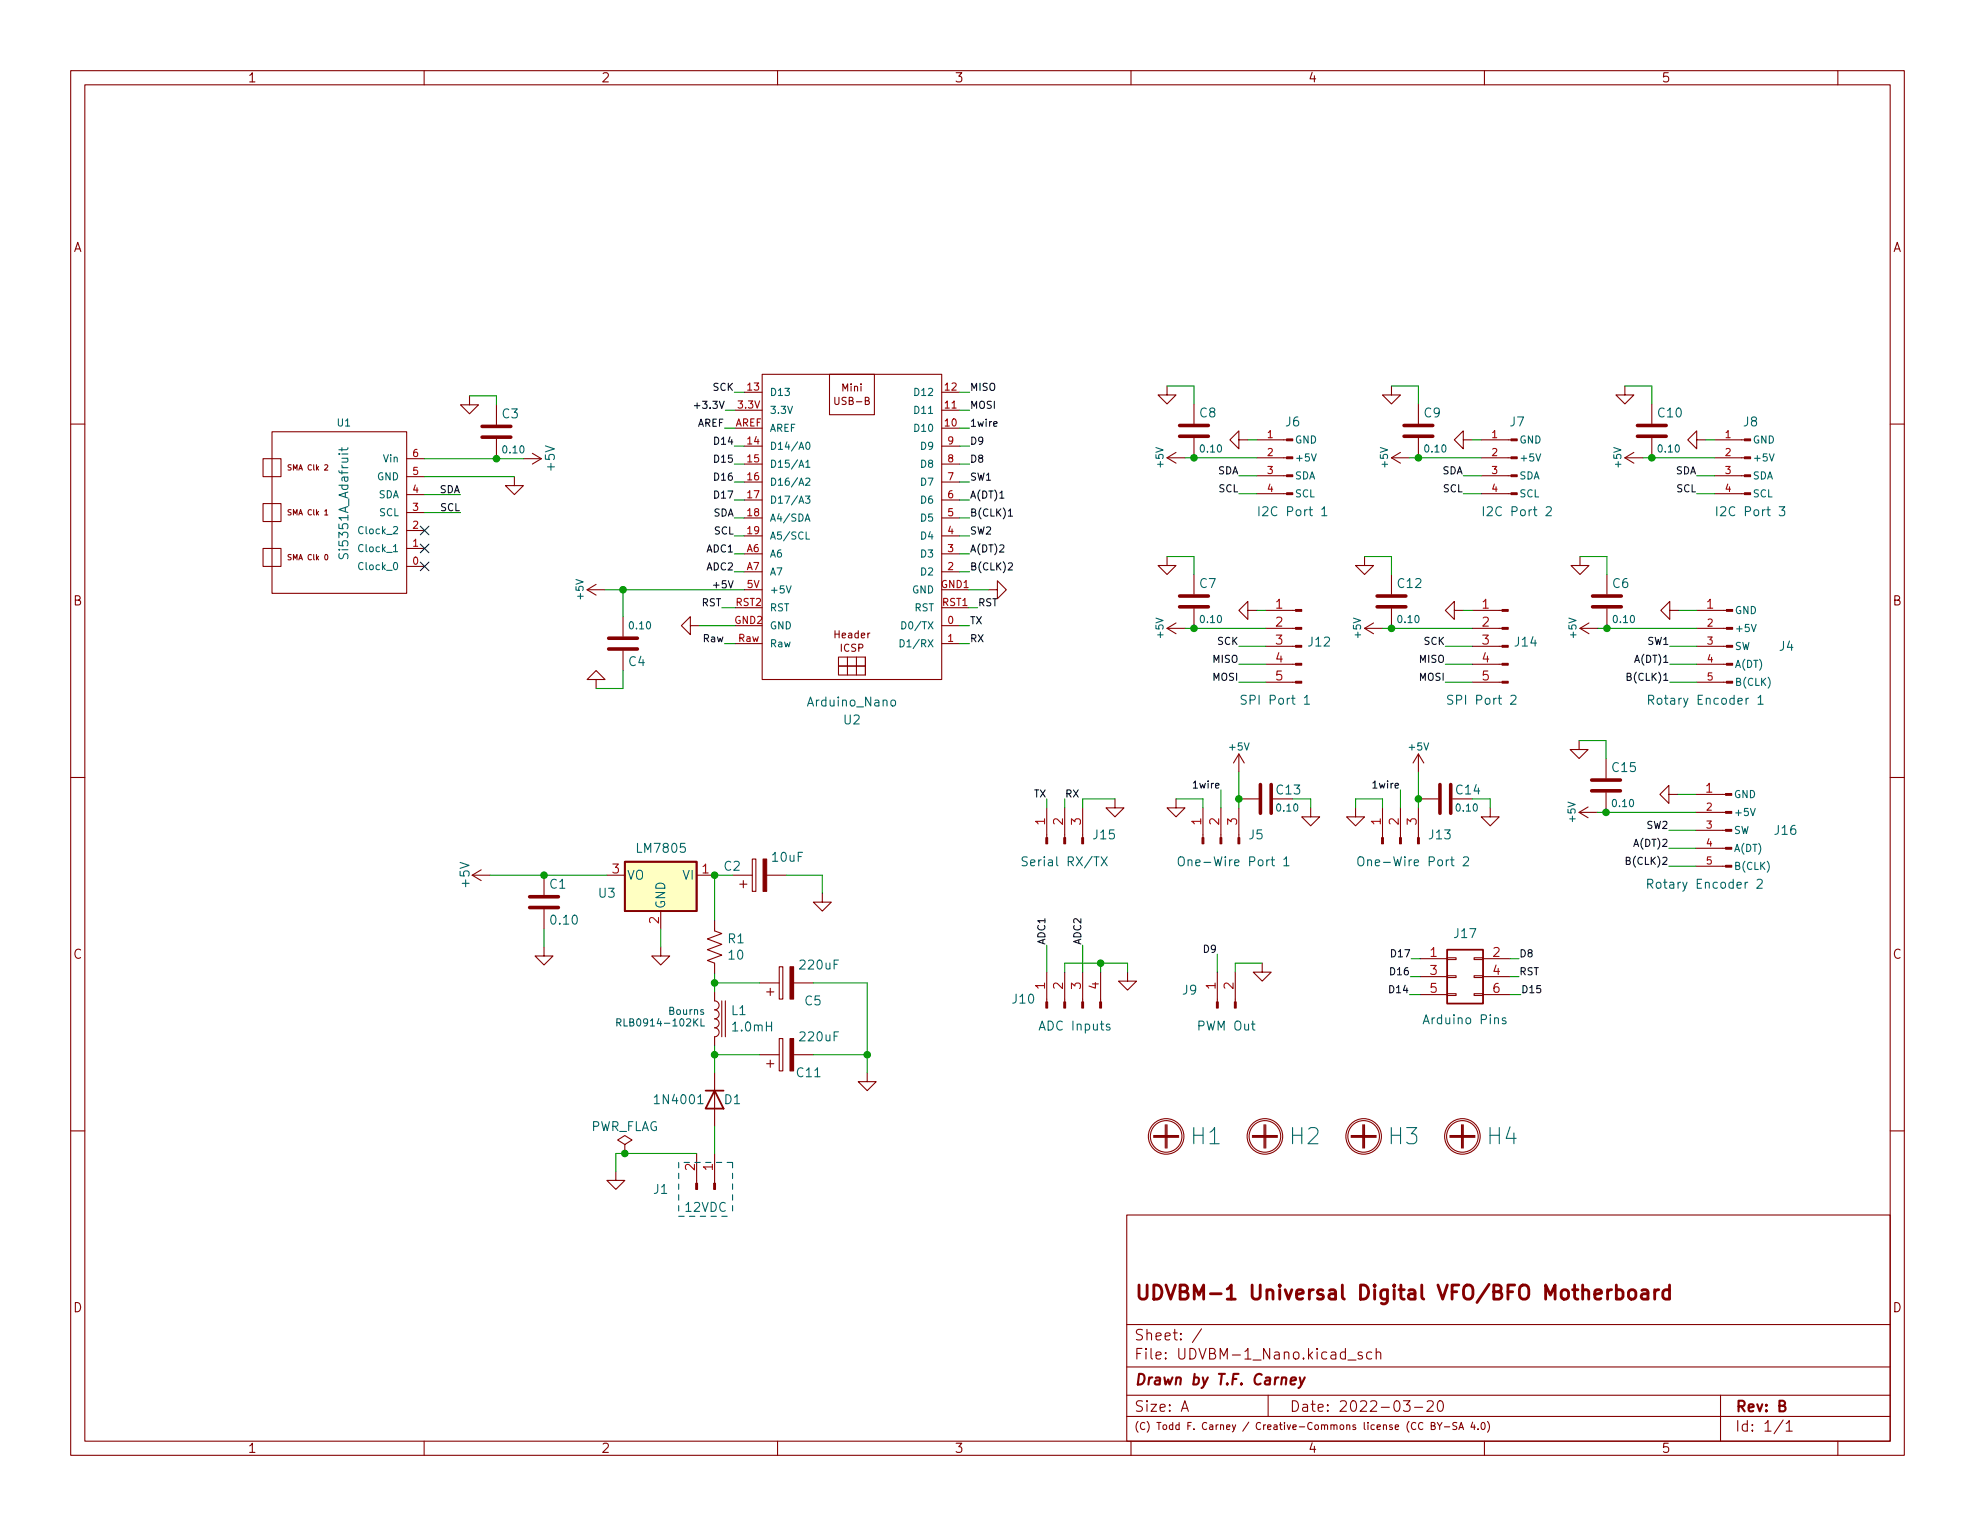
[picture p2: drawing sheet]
<svg xmlns="http://www.w3.org/2000/svg" width="279mm" height="216mm" viewBox="0 0 279 216" stroke-linecap="round" stroke-linejoin="round" font-family="sans-serif">
<g fill="none" stroke="#840000" stroke-width=".15">
<path d="M10 10h259.4v195.9h-259.4zM12 12h255.4v191.9h-255.4zM60 10v2M110 10v2M160 10v2M210 10v2M260 10v2M10 60h2M66.4 56v1.3h-1.2l1.2 1.2 1.3-1.2h-1.3M70.2 57.3v2.8M104 58h3.8M105.3 55.5h2.5"/>
<path d="M107.8 53h25.4v43.1h-25.4zM117.3 53h6.4v5.7h-6.4zM133.2 58h2.6M133.2 55.5h2.6M165.1 54.6v1.3h-1.3l1.3 1.3 1.3-1.3h-1.3M168.9 57.2v2.7M196.8 54.6v1.3h-1.2l1.2 1.3 1.3-1.3h-1.3M200.7 57.2v2.7M229.9 54.6v1.3h-1.3l1.3 1.3 1.2-1.3h-1.2M233.7 57.2v2.7M267.4 60h2M37.2 77.6h2.6v2.5h-2.6z"/>
<path d="M37.2 71.2h2.6v2.6h-2.6zM37.2 64.9h2.6v2.5h-2.6zM38.5 61.1h19v22.8h-19zM45.9 72.3l.3-.2v.8M45.9 65.8l.3-.1 .2 .3-.5 .5h.5M45.9 72.9h.5M46 78.5l.1-.1a.41 .41 0 0 1 .3 .4 .41 .41 0 0 1-.3 .4 .51 .51 0 0 1-.1-.7zM57.5 64.9h2.6M57.5 77.6h2.6M57.5 75.1h2.6M57.5 72.5h2.6M57.5 70h2.6"/>
<path d="M57.5 67.4h2.6M70.2 62.1v2.8M72.8 67.4v1.3h1.2l-1.2 1.3-1.3-1.3h1.3M74 64.9h2.6M75.3 64.1l1.3 .8M76.6 64.9l-1.3 .8M104 60.6h3.8M105.3 63.1h2.5M105.3 65.7h2.5M105.3 68.2h2.5M105.3 70.7h2.5M105.3 73.3h2.5"/>
<path d="M105.3 75.8h2.5M105.3 78.4h2.5M133.2 60.6h2.6M133.2 63.1h2.6M133.2 65.7h2.6M133.2 68.2h2.6M133.2 70.7h2.6M133.2 73.3h2.6M133.2 75.8h2.6M133.2 78.4h2.6M165.1 78.7v1.3h-1.3l1.3 1.3 1.3-1.3h-1.3M165.1 64.8h2.5"/>
<path d="M165.1 64.8l1.3 .7M166.4 64l-1.3 .8M168.9 62v2.8M175.3 62.2v1.3l-1.3-1.3 1.3-1.2v1.2h1.2M177.8 69.9h4.2M177.8 67.3h4.2M177.8 64.8h4.2M177.8 62.2h4.2M193 78.7v1.3h-1.2l1.2 1.3 1.3-1.3h-1.3M196.8 64.8h2.6M196.8 64.8l1.3 .7M198.1 64l-1.3 .8"/>
<path d="M200.7 62v2.8M207 62.2v1.3l-1.3-1.3 1.3-1.2v1.2h1.3M209.5 69.9h4.3M209.5 67.3h4.3M209.5 64.8h4.3M209.5 62.2h4.3M223.5 78.7v1.3h-1.3l1.3 1.3 1.3-1.3h-1.3M229.9 64.8h2.5M229.9 64.8l1.2 .7M231.1 64l-1.2 .8M233.7 62v2.8M240 62.2v1.3l-1.2-1.3 1.2-1.2v1.2h1.3"/>
<path d="M242.6 69.9h4.2M242.6 67.3h4.2M242.6 64.8h4.2M242.6 62.2h4.2M57.5 80.1h2.6M83.1 83.4h2.5M83.1 83.4l1.2 .8M84.3 96.1h1.3l-1.3-1.2-1.2 1.2h1.2v1.3M84.3 82.7l-1.2 .7M88.1 87.2v2.8M88.1 92.1v2.8M97.7 88.5v1.3l-1.3-1.3 1.3-1.3v1.3h1.2"/>
<path d="M104 88.5h3.8M104 91.1h3.8M104 86h3.8M105.3 83.4h2.5M105.3 80.9h2.5M118.6 93h3.8v1.2h-3.8zM118.6 94.2h3.8v1.3h-3.8zM119.9 93v1.2zM119.9 94.2v1.3zM121.2 93v1.2zM121.2 94.2v1.3zM122.4 93v1.2z"/>
<path d="M122.4 94.2v1.3zM133.2 83.4h3.8M133.2 88.5h2.6M133.2 91.1h2.6M133.2 80.9h2.6M133.2 86h3.8M139.8 83.4h1.3v-1.2l1.3 1.2-1.3 1.3v-1.3M165.1 88.9h2.5M165.1 88.9l1.3 .8M166.4 88.1l-1.3 .8M168.9 81.3v2.8M168.9 86.1v2.8"/>
<path d="M176.5 86.4v1.2l-1.2-1.2 1.2-1.3v1.3h1.3M179.1 96.5h4.2M179.1 94h4.2M179.1 91.4h4.2M179.1 88.9h4.2M179.1 86.4h4.2M193 88.9h2.6M193 88.9l1.3 .8M194.3 88.1l-1.3 .8M196.8 81.3v2.8M196.8 86.1v2.8M205.7 86.4v1.2l-1.2-1.2 1.2-1.3v1.3h1.3"/>
<path d="M208.3 96.5h4.2M208.3 94h4.2M208.3 91.4h4.2M208.3 88.9h4.2M208.3 86.4h4.2M223.5 88.9h2.6M223.5 88.9l1.3 .8M224.8 88.1l-1.3 .8M227.3 81.3v2.8M227.3 86.1v2.8M236.2 86.4v-1.3l-1.3 1.3 1.3 1.2v-1.2h1.3M240 96.5h4.2"/>
<path d="M240 94h4.2M240 91.4h4.2M240 88.9h4.2M240 86.4h4.2M10 110h2M148.1 114.3v4.2M150.6 114.3v4.2M153.2 114.3v4.2M157.7 113v1.3h1.3l-1.3 1.3-1.2-1.3h1.2M166.4 113v1.3h1.2l-1.2 1.3-1.3-1.3h1.3M170.2 114.3v4.2M172.7 114.3v4.2"/>
<path d="M175.3 113h2.8M175.3 106.7v2.5M175.3 114.3v4.2M175.3 106.7l-.8 1.3M175.3 106.7l.7 1.3M180.1 113h2.8M185.4 114.3v1.3h-1.3l1.3 1.2 1.3-1.2h-1.3M191.8 114.3v1.3h1.2l-1.2 1.2-1.3-1.2h1.3M195.6 114.3v4.2M198.1 114.3v4.2M200.7 113h2.8M200.7 106.7v2.5"/>
<path d="M200.7 114.3v4.2M200.7 106.7l-.8 1.3M200.7 106.7l.7 1.3M205.5 113h2.8M210.8 114.3v1.3h-1.3l1.3 1.2 1.3-1.2h-1.3M223.4 104.8v1.2h-1.3l1.3 1.3 1.3-1.3h-1.3M223.4 114.9l1.3 .8M223.4 114.9h2.5M224.7 114.2l-1.3 .7M227.2 107.3v2.8M227.2 112.1v2.8M236.1 112.4v-1.3l-1.3 1.3 1.3 1.3v-1.3h1.3"/>
<path d="M239.9 114.9h4.2M239.9 117.5h4.2M239.9 112.4h4.2M267.4 110h2M66.8 123.8h2.5M66.8 123.8l1.3 .8M68.1 123.1l-1.3 .7M77 134v1.3h1.2l-1.2 1.2-1.3-1.2h1.3M77 123.8v2.8M77 128.7v2.7M85.9 123.8h2.5M93.5 134v1.3h1.2l-1.2 1.2-1.3-1.2h1.3"/>
<path d="M93.5 128.9v2.5M98.6 123.8h2.5M101.1 130.2v1.5l1 .4-2 .7 2 .8-2 .8 2 .7-2 .8 1 .4v1.5M103.6 123.8h2.8M104.6 125.1h1.1M105.2 124.6v1M106.4 121.5h.5v4.6h-.5zM107.4 139.1h2.8M108.5 123.8h2.8M109 139.8v1M110.2 136.8h.5v4.6h-.5zM112.3 139.1h2.8"/>
<path d="M116.3 126.4v1.2h1.3l-1.3 1.3-1.2-1.3h1.2M148.1 137.5v4.3M150.6 137.5v4.3M153.2 137.5v4.3M155.7 137.5v4.3M159.5 137.5v1.3h-1.3l1.3 1.3 1.3-1.3h-1.3M172.2 137.5v4.3M174.8 137.5v4.3M178.6 136.3v1.2h1.2l-1.2 1.3-1.3-1.3h1.3M200.9 135.6h3.8M200.9 138.2h3.8M204.7 138h1.3v.3h-1.3z"/>
<path d="M204.7 135.5h1.3v.3h-1.3zM208.5 138h1.3v.3h-1.3zM208.5 135.5h1.3v.3h-1.3zM209.8 135.6h3.8M209.8 138.2h3.8M239.9 122.6h4.2M239.9 120h4.2M10 160h2M101.1 140.3v1.3a.64 .64 0 0 1 .6 .6 .64 .64 0 0 1-.6 .7 .64 .64 0 0 1 .6 .6 .64 .64 0 0 1-.6 .6 .64 .64 0 0 1 .6 .7 .64 .64 0 0 1-.6 .6 .64 .64 0 0 1 .6 .7 .64 .64 0 0 1-.6 .6v1.3M101.1 151.8v7.6M102.1 141.6v5.1M102.6 141.6v5.1"/>
<path d="M107.4 149.2h2.8M108.5 140.3h1M108.5 150.5h1M109 150v1M110.2 146.9h.5v4.6h-.5zM112.3 149.2h2.8M122.7 151.8v1.2h1.3l-1.3 1.3-1.3-1.3h1.3M164.8 159.1v3.3M165 159.1v3.3M165.1 159.1v3.3M178.8 159.1v3.3M178.9 159.1v3.3"/>
<path d="M179.1 159.1v3.3M192.8 159.1v3.3M192.9 159.1v3.3M193 159.1v3.3M200.9 140.7h3.8M204.7 140.6h1.3v.2h-1.3zM206.8 159.1v3.3M206.9 159.1v3.3M207 159.1v3.3M208.5 140.6h1.3v.2h-1.3zM209.8 140.7h3.8M267.4 160h2"/>
<path d="M87.1 165.7v1.3h1.3l-1.3 1.3-1.2-1.3h1.2M88.4 161.9l1-.6-1-.6-1 .6 1 .6v1.3M88.4 163.2h.1M98.6 163.2v4.2M101.1 163.2v4.2M159.4 171.9h108v32h-108zM163.2 160.9h3.6M163.2 160.8h3.6M163.2 160.7h3.6M177.2 160.9h3.5M177.2 160.8h3.5M177.2 160.7h3.5"/>
<path d="M191.1 160.9h3.6M191.1 160.8h3.6M191.1 160.7h3.6M205.1 160.9h3.6M205.1 160.8h3.6M205.1 160.7h3.6M159.4 197.4h108M159.4 193.4h108M159.4 187.4h108M167.1 199.7l.5-1.5 .5 1.5M167.3 199.2h.7M170 188l-1.3 1.9"/>
<path d="M179.4 197.4v3M190.7 192.4h1.1M192.7 191.4l-.4-.1-.2 .2 .1 .2 .5 .2 .1 .1-.1 .2-.2 .1-.4-.1M194 191.4l-.4-.1-.3 .3v.4l.2 .2 .1 .1 .4-.1M194.7 191.4a.37 .37 0 0 1 .6 .1v.8M194.7 190.8v1.5M198.5 198.2h1l-.5 .5a.41 .41 0 0 1 .5 .3v.4l-.2 .2-.5 .1-.3-.2M200.1 199.1h1.2M201.9 198.3l.2-.1h.5a.41 .41 0 0 1 .1 .6l-.9 .9h1M203.5 198.3a.36 .36 0 0 1 .3-.1 .36 .36 0 0 1 .3 .3 .77 .77 0 0 1-.4 1.2 .91 .91 0 0 1-.2-1.4zM243.4 197.4v6.5M60 203.9v2"/>
<path d="M110 203.9v2M159.4 200.4h108M160 203.9v2M201.3 201.3a.47 .47 0 0 0-.7 .4 .47 .47 0 0 0 .5 .6l.2-.1M202.5 201.7h.4l.1-.2v-.2h-.5v1h.4l.1-.1v-.3l-.2-.2M203.3 201.3l.4 .5 .3-.5M203.7 201.8v.5M204.3 201.9h.8M206.1 201.3h-.4l-.2 .1 .1 .3 .4 .2v.3l-.1 .1-.4-.1M206.4 202.3l.3-1 .3 1M206.5 202h.5M208.3 201.2l-.2 .7h.6"/>
<path d="M208.6 201.6v.7M209.1 202.2v.1M209.7 201.3h.1a.53 .53 0 0 1 .3 .5 .53 .53 0 0 1-.3 .5 .66 .66 0 0 1-.1-1zM210 203.9v2M210.4 201.1a1.15 1.15 0 0 1 0 1.5M252.3 200.9l-1.3 1.9M252.7 201.4l.4-.4v1.5M252.7 202.5h.8M260 203.9v2"/>
<circle cx="165" cy="160.8" r="2.51"/>
<circle cx="165" cy="160.8" r="2.24"/>
<circle cx="178.9" cy="160.8" r="2.51"/>
<circle cx="178.9" cy="160.8" r="2.24"/>
<circle cx="192.9" cy="160.8" r="2.51"/>
<circle cx="192.9" cy="160.8" r="2.24"/>
<circle cx="206.9" cy="160.8" r="2.51"/>
<circle cx="206.9" cy="160.8" r="2.24"/>
</g>
<path d="M182.6 195.4l.7-.2v-.2l-.1-.1-.5 .1-.1 .7 .1 .2 .5-.1M183.9 194.9l.2 1M184.6 194.9l-.7 1.3-.2 .2" fill="none" stroke="#840000" stroke-width=".3"/>
<path d="M228 182.5a.51 .51 0 0 0-.6 .4M228.7 182.6l.5-.1 .4 .4v.5l-.2 .3-.2 .1-.5-.1M228.7 181.8v2M230.5 182.7a.54 .54 0 0 1 .5-.2 .54 .54 0 0 1 .4 .4v.5a.54 .54 0 0 1-.5 .4 .54 .54 0 0 1-.5-.4v-.5zM232.3 182.6l.2-.1 .5 .1 .1 .2v1M233.1 182.9l-.6 .1a.39 .39 0 0 0-.3 .4 .39 .39 0 0 0 .3 .4l.6-.1M234.1 182.5v1.3M234.7 182.5a.51 .51 0 0 0-.6 .4M236.2 182.6l-.6-.1-.4 .4v.5l.2 .3 .2 .1 .6-.1M236.2 181.8v2" fill="none" stroke="#840000" stroke-width=".4"/>
<g fill="none" stroke="#840000" stroke-width=".51">
<path d="M68.2 61.8h4.1M68.2 60.3h4.1M166.9 61.7h4M166.9 60.2h4M198.6 61.7h4.1M198.6 60.2h4.1M231.6 61.7h4.1M231.6 60.2h4.1M86.1 90.3h4.1M86.1 91.8h4.1M166.9 85.9h4M166.9 84.3h4"/>
<path d="M194.8 85.9h4.1M194.8 84.3h4.1M225.3 85.9h4.1M225.3 84.3h4.1M178.3 111v4.1M179.8 111v4.1M203.7 111v4.1M205.2 111v4.1M225.2 111.9h4M225.2 110.4h4M74.9 128.4h4.1M74.9 126.9h4.1"/>
</g>
<g fill="#840000" stroke="#840000" stroke-width=".15">
<path d="M213.8 69.7h.8v.3h-.8z"/>
<path d="M213.8 67.2h.8v.2h-.8z"/>
<path d="M213.8 64.6h.8v.3h-.8z"/>
<path d="M213.8 62.1h.8v.3h-.8z"/>
<path d="M212.5 96.4h.9v.2h-.9z"/>
<path d="M212.5 93.9h.9v.2h-.9z"/>
<path d="M212.5 91.3h.9v.3h-.9z"/>
<path d="M212.5 88.8h.9v.2h-.9z"/>
<path d="M212.5 86.2h.9v.3h-.9z"/>
<path d="M175.1 118.5h.3v.9h-.3z"/>
<path d="M172.6 118.5h.2v.9h-.2z"/>
<path d="M170.1 118.5h.2v.9h-.2z"/>
<path d="M200.5 118.5h.3v.9h-.3z"/>
<path d="M198 118.5h.2v.9h-.2z"/>
<path d="M195.5 118.5h.2v.9h-.2z"/>
<path d="M246.8 69.7h.8v.3h-.8z"/>
<path d="M246.8 67.2h.8v.2h-.8z"/>
<path d="M246.8 64.6h.8v.3h-.8z"/>
<path d="M246.8 62.1h.8v.3h-.8z"/>
<path d="M111.8 136.8h.5v4.6h-.5z"/>
<path d="M182 69.7h.9v.3h-.9z"/>
<path d="M182 67.2h.9v.2h-.9z"/>
<path d="M182 64.6h.9v.3h-.9z"/>
<path d="M182 62.1h.9v.3h-.9z"/>
<path d="M244.1 122.4h.9v.3h-.9z"/>
<path d="M244.1 119.9h.9v.2h-.9z"/>
<path d="M244.1 117.3h.9v.3h-.9z"/>
<path d="M244.1 114.8h.9v.3h-.9z"/>
<path d="M244.1 112.3h.9v.2h-.9z"/>
<path d="M183.3 96.4h.8v.2h-.8z"/>
<path d="M183.3 93.9h.8v.2h-.8z"/>
<path d="M183.3 91.3h.8v.3h-.8z"/>
<path d="M183.3 88.8h.8v.2h-.8z"/>
<path d="M183.3 86.2h.8v.3h-.8z"/>
<path d="M244.2 96.4h.9v.2h-.9z"/>
<path d="M244.2 93.9h.9v.2h-.9z"/>
<path d="M244.2 91.3h.9v.3h-.9z"/>
<path d="M244.2 88.8h.9v.2h-.9z"/>
<path d="M244.2 86.2h.9v.3h-.9z"/>
<path d="M111.8 146.9h.5v4.6h-.5z"/>
<path d="M107.9 121.5h.6v4.6h-.6z"/>
<path d="M98.4 167.4h.3v.9h-.3z"/>
<path d="M101 167.4h.2v.9h-.2z"/>
<path d="M153 118.5h.3v.9h-.3z"/>
<path d="M150.5 118.5h.2v.9h-.2z"/>
<path d="M148 118.5h.2v.9h-.2z"/>
<path d="M155.6 141.8h.2v.8h-.2z"/>
<path d="M153 141.8h.3v.8h-.3z"/>
<path d="M150.5 141.8h.2v.8h-.2z"/>
<path d="M148 141.8h.2v.8h-.2z"/>
<path d="M174.6 141.8h.3v.8h-.3z"/>
<path d="M172.1 141.8h.2v.8h-.2z"/>
</g>
<g fill="none" stroke="#006464" stroke-width=".15">
<path d="M47.9 64.2h.2M48.4 63.3v.5M49.2 63.3v.3h-.2h-1.1M113.9 73.7l.3-1 .4 1M113.9 70.2h.7l-.4 .4 .3 .1v.4l-.1 .1-.5-.1M114 65.4l.3-.3v1M114 67.7l.4-.1 .2 .3-.7 .8h.7M114 66.1h.6M114 73.4h.5M114 75.3v1h.5M114.1 62.7l.1-.1a.54 .54 0 0 1 .4 .5 .54 .54 0 0 1-.4 .5l-.1-.1-.1-.3zM178.1 71.7v1.3"/>
<path d="M185.5 64.2l.4 1 .3-1M187 72.1l.4-.4v1.3M187 73h.7M209.9 71.7v1.3M217.3 64.2l.3 1 .4-1M218.7 71.8l.2-.1h.3l.2 .1 .1 .3-.1 .1-.7 .8h.8M242.9 71.7v1.3M250.3 64.2l.3 1 .4-1M251.7 71.7h.8l-.4 .5 .3 .1v.5l-.2 .2h-.3l-.2-.2M111.2 82.9l.4 1 .3-1M126.1 99.2l.2-.2 .3 .2 .1 .4-.1 .2-.3 .1-.2-.1zM127.3 90.5a.51 .51 0 0 1 .6 .5 .51 .51 0 0 1-.6 .5z"/>
<path d="M127.6 88a.51 .51 0 0 1 .6 .5 .51 .51 0 0 1-.6 .5zM176.3 98.4h-.5l-.2 .1v.3l.6 .3 .1 .3-.2 .2h-.5M184.5 98.7l.4-.3v1.2M184.5 99.6h.8M205.5 98.4h-.5l-.1 .1v.3l.5 .3 .1 .3-.2 .2h-.5M213.7 98.5l.2-.1h.3l.2 .1 .1 .2-.1 .2-.7 .7h.8M233.2 99h.6l.2-.2-.1-.3-.2-.1h-.5v1.2M247.8 88.3l.3 1.1 .3-1.1M248.7 98.7l.4-.3v1.2M248.7 99.6h.7M250.1 95.8a1.17 1.17 0 0 1 0 1.6M247.6 114.4l.4 1 .3-1"/>
<path d="M145.3 121.3l-.5-.1-.1 .1v.4l.5 .3 .1 .3-.2 .2-.5-.1M155.8 121.2l.8 1.3M156.6 121.2l-.8 1.3M166.8 121.4a.43 .43 0 0 1 .4-.2 .43 .43 0 0 1 .3 .4v.5a.42 .42 0 0 1-.4 .4 .42 .42 0 0 1-.4-.4zM181.6 121.6l.4-.4v1.3M181.6 122.5h.8M192.2 121.4a.43 .43 0 0 1 .4-.2 .43 .43 0 0 1 .3 .4v.5a.42 .42 0 0 1-.4 .4 .42 .42 0 0 1-.4-.4zM207 121.3l.2-.1h.3l.2 .1 .1 .3-.1 .2-.7 .7h.8M233.1 125.1l.6-.1 .1-.2v-.3l-.2-.1h-.5v1.3M248.6 124.5l.2-.1h.3l.1 .1 .1 .3-.1 .1-.7 .8h.8M250 121.9a1.17 1.17 0 0 1 0 1.5M98.7 156.1h.8"/>
<path d="M157 144.9h-.3l-.2 .2 .1 .2 .4 .1v.3h-.5M213 144.1l-.3-.1-.2 .2 .1 .2 .4 .1v.3h-.5"/>
</g>
<path d="M88.4 121.9h10.2v7h-10.2zM204.7 134.4h5.1v7.6h-5.1zM99.8 154.3h2.6M101.1 154.3l1.3 2.5h-2.6z" fill="none" stroke="#840000" stroke-width=".25"/>
<path d="M88.4 121.9h10.2v7h-10.2z" fill="#ffffc2" stroke="#ffffc2" stroke-width=".14"/>
<path d="M98.2 57.4h.8M140.6 60l.5-.1-.1-.2-.3-.1-.1 .2v.5h.4M141.4 70.5h.6M142.7 72.3l.2-.3v1M142.7 79.7l.3-.1 .2 .3-.6 .7h.6M142.7 73h.5" fill="none" stroke="#0f0f0f" stroke-width=".15"/>
<path d="M87.3 144.7l.4-.1 .1-.1v-.3l-.5-.1v1.1M87.5 144.7l.3 .5M88.3 144.1v1.1h.5" fill="none" stroke="#0000c2" stroke-width=".15"/>
<path d="M96 164.5v7.6M96 172.1h7.6M103.6 164.5v7.6M103.6 164.5h-7.6" fill="none" stroke="#0000c2" stroke-width=".15" stroke-dasharray=".8 .8"/>
<g fill="none" stroke="#009600" stroke-width=".15">
<path d="M66.4 56h3.8v1.3M102.6 58h1.4M103.9 55.5h1.4M135.8 58h1.4M135.8 55.5h1.4M165.1 54.6h3.8v2.6M196.8 54.6h3.9v2.6M229.9 54.6h3.8v2.6M60.1 64.9h13.9M60.1 67.4h12.7M60.1 70h5.1M60.1 72.5h5.1"/>
<path d="M102.5 60.6h1.5M103.9 63.1h1.4M103.9 65.7h1.4M103.9 75.8h1.4M103.9 68.2h1.4M103.9 78.4h1.4M103.9 70.7h1.4M103.9 73.3h1.4M135.8 63.1h1.4M135.8 65.7h1.4M135.8 60.6h1.4M135.8 75.8h1.4"/>
<path d="M135.8 68.2h1.4M135.8 78.4h1.4M135.8 70.7h1.4M135.8 73.3h1.4M165.1 78.7h3.8v2.6M167.6 64.8h10.2M175.3 69.9h2.5M175.3 67.3h2.5M176.5 62.2h1.3M193 78.7h3.8v2.6M199.4 64.8h10.1M207 69.9h2.5"/>
<path d="M207 67.3h2.5M208.3 62.2h1.2M223.5 78.7h3.8v2.6M232.4 64.8h10.2M240 69.9h2.6M240 67.3h2.6M241.3 62.2h1.3M85.6 83.4h19.7M88.1 83.4v3.8M88.1 94.9v2.5h-3.8M98.9 88.5h5.1M102.1 86h1.9"/>
<path d="M102.5 91.1h1.5M103.9 80.9h1.4M135.8 80.9h1.4M135.8 91.1h1.4M135.8 88.5h1.4M137 83.4h2.8M137 86h1.3M167.6 88.9h11.5M175.3 94h3.8M175.3 96.5h3.8M175.3 91.4h3.8M177.8 86.4h1.3"/>
<path d="M195.6 88.9h12.7M204.5 94h3.8M204.5 96.5h3.8M204.5 91.4h3.8M207 86.4h1.3M226.1 88.9h13.9M236.2 94h3.8M236.2 96.5h3.8M236.2 91.4h3.8M237.5 86.4h2.5M148.1 113v1.3M150.6 113v1.3"/>
<path d="M157.7 113h-4.5v1.3M166.4 113h3.8v1.3M172.7 111.8v2.5M175.3 109.2v5.1M182.9 113h2.5v1.3M191.8 114.3v-1.3h3.8v1.3M198.1 111.8v2.5M200.7 109.2v5.1M208.3 113h2.5v1.3M223.4 104.8h3.8v2.5M225.9 114.9h14M236.1 117.5h3.8"/>
<path d="M237.4 112.4h2.5M69.3 123.8h16.6M77 131.4v2.6M93.5 131.4v2.6M101.1 137.8v2.5M101.1 139.1h6.3M103.6 123.8h-2.5v6.4M111.3 123.8h5v2.6M115.1 139.1h7.6v12.7M148.1 133.7v3.8M150.6 137.5v-1.2h8.9v1.2M153.2 133.7v3.8"/>
<path d="M155.7 136.3v1.2M172.2 135v2.5M178.6 136.3h-3.8v1.2M199.5 138.2h1.4M199.6 135.6h1.3M213.6 138.2h1.3M213.6 135.6h1.3M236.1 120h3.8M236.1 122.6h3.8M101.1 149.2h6.3M101.1 148v3.8M101.1 159.4v3.8"/>
<path d="M115.1 149.2h7.6M199.4 140.7h1.5M213.6 140.7h1.5M98.6 163.2h-11.5v2.5"/>
</g>
<path d="M59.5 77l1.2 1.2M59.5 74.4l1.2 1.3M59.5 79.5l1.2 1.2M60.7 77l-1.2 1.2M60.7 74.4l-1.2 1.3M60.7 79.5l-1.2 1.2" fill="none" stroke="#000084" stroke-width=".15"/>
<g fill="#009600" stroke="#009600" stroke-width=".15">
<circle cx="101.1" cy="123.8" r=".46"/>
<circle cx="77" cy="123.8" r=".46"/>
<circle cx="101.1" cy="149.2" r=".46"/>
<circle cx="101.1" cy="139.1" r=".46"/>
<circle cx="88.4" cy="163.2" r=".46"/>
<circle cx="168.9" cy="64.8" r=".46"/>
<circle cx="196.8" cy="88.9" r=".46"/>
<circle cx="200.7" cy="64.8" r=".46"/>
<circle cx="233.7" cy="64.8" r=".46"/>
<circle cx="227.2" cy="114.9" r=".46"/>
<circle cx="227.3" cy="88.9" r=".46"/>
<circle cx="88.1" cy="83.4" r=".46"/>
<circle cx="70.2" cy="64.9" r=".46"/>
<circle cx="168.9" cy="88.9" r=".46"/>
<circle cx="175.3" cy="113" r=".46"/>
<circle cx="200.7" cy="113" r=".46"/>
<circle cx="122.7" cy="149.2" r=".46"/>
<circle cx="155.7" cy="136.3" r=".46"/>
</g>
<g font-size="3.2" fill="#006464">
<text x="168.6" y="161.9">H1</text>
<text x="182.6" y="161.9">H2</text>
<text x="196.5" y="161.9">H3</text>
<text x="210.5" y="161.9">H4</text>
</g>
<text font-size="2.8" fill="#840000" x="160.4" y="183.9">UDVBM-1 Universal Digital VFO/BFO Motherboard</text>
<g font-size="2.1" fill="#840000">
<text x="160.4" y="189.7">Sheet: /</text>
<text x="160.4" y="196">Drawn by T.F. Carney</text>
<text x="160.4" y="192.4">File: UDVBM-1_Nano.kicad_sch</text>
<text x="160.4" y="199.7">Size: A</text>
<text x="182.4" y="199.7">Date: 2022-03-20</text>
<text x="245.4" y="199.7">Rev: B</text>
<text x="245.4" y="202.5">Id: 1/1</text>
</g>
<g font-size="1.8" fill="#840000">
<text x="35" y="11.6">1</text>
<text x="85" y="11.6">2</text>
<text x="135" y="11.6">3</text>
<text x="185" y="11.6">4</text>
<text x="235" y="11.6">5</text>
<text x="10.3" y="35.6">A</text>
<text x="267.7" y="35.6">A</text>
<text x="10.3" y="85.7">B</text>
<text x="267.7" y="85.7">B</text>
<text x="10.3" y="135.6">C</text>
<text x="267.7" y="135.6">C</text>
<text x="10.3" y="185.7">D</text>
<text x="267.7" y="185.7">D</text>
<text x="35" y="205.6">1</text>
<text x="85" y="205.6">2</text>
<text x="135" y="205.6">3</text>
<text x="185" y="205.6">4</text>
<text x="235" y="205.6">5</text>
</g>
<g font-size="1.8" fill="#006464">
<text x="71.1" y="59.2">C3</text>
<text x="169.7" y="59.1">C8</text>
<text x="201.5" y="59.1">C9</text>
<text x="234.6" y="59.1">C10</text>
<text x="181.9" y="60.3">J6</text>
<text x="213.6" y="60.3">J7</text>
<text x="246.7" y="60.3">J8</text>
<text x="78.5" y="66.5" transform="rotate(-90 78.5 66.5)">+5V</text>
<text x="178.8" y="73">I2C Port 1</text>
<text x="210.5" y="73">I2C Port 2</text>
<text x="243.5" y="73">I2C Port 3</text>
<text x="49.3" y="78.6" transform="rotate(-90 49.3 78.6)">Si5351A_Adafruit</text>
<text x="169.7" y="83.2">C7</text>
<text x="197.8" y="83.2">C12</text>
<text x="228.2" y="83.2">C6</text>
<text x="89" y="94.2">C4</text>
<text x="185.2" y="91.5">J12</text>
<text x="214.4" y="91.5">J14</text>
<text x="251.7" y="92.1">J4</text>
<text x="114.4" y="99.9">Arduino_Nano</text>
<text x="176.2" y="99.7">SPI Port 1</text>
<text x="205.5" y="99.7">SPI Port 2</text>
<text x="234" y="99.7">Rotary Encoder 1</text>
<text x="119.4" y="102.5">U2</text>
<text x="180.6" y="112.4">C13</text>
<text x="206" y="112.4">C14</text>
<text x="228.1" y="109.2">C15</text>
<text x="154.7" y="118.7">J15</text>
<text x="176.7" y="118.7">J5</text>
<text x="202.2" y="118.7">J13</text>
<text x="251.1" y="118.1">J16</text>
<text x="66.4" y="125.4" transform="rotate(-90 66.4 125.4)">+5V</text>
<text x="77.8" y="125.7">C1</text>
<text x="88.6" y="124.5">VO</text>
<text x="90.3" y="120.6">LM7805</text>
<text x="96.6" y="124.5">VI</text>
<text x="102.5" y="123.2">C2</text>
<text x="109.3" y="121.9">10uF</text>
<text x="145.3" y="122.6">Serial RX/TX</text>
<text x="167.8" y="122.6">One-Wire Port 1</text>
<text x="193.2" y="122.6">One-Wire Port 2</text>
<text x="233.9" y="125.7">Rotary Encoder 2</text>
<text x="78.1" y="130.8">0.10</text>
<text x="84.7" y="127">U3</text>
<text x="94.1" y="128.7" transform="rotate(-90 94.1 128.7)">GND</text>
<text x="103" y="133.5">R1</text>
<text x="103.1" y="135.8">10</text>
<text x="113.3" y="137.2">220uF</text>
<text x="205.8" y="132.7">J17</text>
<text x="103.5" y="143.6">L1</text>
<text x="113.9" y="142.2">C5</text>
<text x="143.3" y="142">J10</text>
<text x="167.3" y="140.7">J9</text>
<text x="103.8" y="145.9">1.0mH</text>
<text x="113.3" y="147.3">220uF</text>
<text x="147.3" y="145.8">ADC Inputs</text>
<text x="169.6" y="145.8">PWM Out</text>
<text x="201.8" y="144.9">Arduino Pins</text>
<text x="112.8" y="152.4">C11</text>
<text x="83.4" y="160">PWR_FLAG</text>
<text x="92.9" y="156.2">1N4001</text>
<text x="102.5" y="156.2">D1</text>
<text x="92.5" y="168.9">J1</text>
<text x="97" y="171.4">12VDC</text>
</g>
<g font-size="1.8" fill="#a90000">
<text x="180.5" y="86.1">1</text>
<text x="180.5" y="88.6">2</text>
<text x="209.7" y="86.1">1</text>
<text x="209.7" y="88.6">2</text>
<text x="241.4" y="86.1">1</text>
<text x="180.5" y="91.2">3</text>
<text x="180.5" y="93.7">4</text>
<text x="209.7" y="91.2">3</text>
<text x="209.7" y="93.7">4</text>
<text x="180.5" y="96.3">5</text>
<text x="209.7" y="96.3">5</text>
<text x="241.3" y="112.1">1</text>
<text x="147.8" y="116.7" transform="rotate(-90 147.8 116.7)">1</text>
<text x="150.4" y="116.7" transform="rotate(-90 150.4 116.7)">2</text>
<text x="152.9" y="116.7" transform="rotate(-90 152.9 116.7)">3</text>
<text x="169.9" y="116.7" transform="rotate(-90 169.9 116.7)">1</text>
<text x="172.5" y="116.7" transform="rotate(-90 172.5 116.7)">2</text>
<text x="175" y="116.7" transform="rotate(-90 175 116.7)">3</text>
<text x="195.3" y="116.7" transform="rotate(-90 195.3 116.7)">1</text>
<text x="197.9" y="116.7" transform="rotate(-90 197.9 116.7)">2</text>
<text x="200.4" y="116.7" transform="rotate(-90 200.4 116.7)">3</text>
<text x="86.6" y="123.6">3</text>
<text x="99.3" y="123.6">1</text>
<text x="93.2" y="130.7" transform="rotate(-90 93.2 130.7)">2</text>
<text x="202.3" y="135.4">1</text>
<text x="202.3" y="137.9">3</text>
<text x="211.2" y="135.4">2</text>
<text x="211.2" y="137.9">4</text>
<text x="147.8" y="139.9" transform="rotate(-90 147.8 139.9)">1</text>
<text x="150.4" y="139.9" transform="rotate(-90 150.4 139.9)">2</text>
<text x="152.9" y="139.9" transform="rotate(-90 152.9 139.9)">3</text>
<text x="155.4" y="139.9" transform="rotate(-90 155.4 139.9)">4</text>
<text x="172" y="139.9" transform="rotate(-90 172 139.9)">1</text>
<text x="174.5" y="139.9" transform="rotate(-90 174.5 139.9)">2</text>
<text x="202.3" y="140.5">5</text>
<text x="211.2" y="140.5">6</text>
<text x="98.3" y="165.6" transform="rotate(-90 98.3 165.6)">2</text>
<text x="100.8" y="165.6" transform="rotate(-90 100.8 165.6)">1</text>
</g>
<g font-size="1.4" fill="#0f0f0f">
<text x="98.9" y="57.8">+3.3V</text>
<text x="100.9" y="55.3">SCK</text>
<text x="137.2" y="57.8">MOSI</text>
<text x="137.2" y="55.3">MISO</text>
<text x="98.6" y="60.4">AREF</text>
<text x="101.3" y="65.5">D15</text>
<text x="101.3" y="62.9">D14</text>
<text x="137.2" y="60.4">1wire</text>
<text x="137.2" y="65.5">D8</text>
<text x="137.2" y="62.9">D9</text>
<text x="62.2" y="69.8">SDA</text>
<text x="101.3" y="70.5">D17</text>
<text x="101.3" y="68">D16</text>
<text x="137.2" y="68">SW1</text>
<text x="137.2" y="70.5">A(DT)1</text>
<text x="172.3" y="67.1">SDA</text>
<text x="172.4" y="69.6">SCL</text>
<text x="204" y="67.1">SDA</text>
<text x="204.2" y="69.6">SCL</text>
<text x="237" y="67.1">SDA</text>
<text x="237.2" y="69.6">SCL</text>
<text x="62.3" y="72.3">SCL</text>
<text x="100.9" y="73.1">SDA</text>
<text x="101.1" y="75.6">SCL</text>
<text x="137.2" y="73.1">B(CLK)1</text>
<text x="137.2" y="75.6">SW2</text>
<text x="100" y="78.2">ADC1</text>
<text x="100" y="80.7">ADC2</text>
<text x="101.3" y="83.2">+5V</text>
<text x="137.2" y="78.2">A(DT)2</text>
<text x="137.2" y="80.7">B(CLK)2</text>
<text x="99.3" y="85.8">RST</text>
<text x="137.2" y="88.3">TX</text>
<text x="138.3" y="85.8">RST</text>
<text x="99.6" y="90.9">Raw</text>
<text x="137.2" y="90.9">RX</text>
<text x="171.6" y="93.8">MISO</text>
<text x="172.3" y="91.2">SCK</text>
<text x="200.9" y="93.8">MISO</text>
<text x="201.5" y="91.2">SCK</text>
<text x="231.6" y="93.8">A(DT)1</text>
<text x="233.2" y="91.2">SW1</text>
<text x="171.6" y="96.3">MOSI</text>
<text x="200.9" y="96.3">MOSI</text>
<text x="230.6" y="96.3">B(CLK)1</text>
<text x="146.3" y="112.8">TX</text>
<text x="150.6" y="112.8">RX</text>
<text x="169.1" y="111.6">1wire</text>
<text x="194.5" y="111.6">1wire</text>
<text x="231.5" y="119.8">A(DT)2</text>
<text x="233" y="117.3">SW2</text>
<text x="230.4" y="122.3">B(CLK)2</text>
<text x="147.9" y="133.7" transform="rotate(-90 147.9 133.7)">ADC1</text>
<text x="153" y="133.7" transform="rotate(-90 153 133.7)">ADC2</text>
<text x="170.4" y="134.8">D9</text>
<text x="196.9" y="138">D16</text>
<text x="197" y="135.4">D17</text>
<text x="214.9" y="135.4">D8</text>
<text x="214.9" y="138">RST</text>
<text x="196.8" y="140.5">D14</text>
<text x="215.1" y="140.5">D15</text>
</g>
<g font-size="1.4" fill="#a90000">
<text x="104.5" y="57.8">3.3V</text>
<text x="105.8" y="55.2">13</text>
<text x="133.7" y="57.8">11</text>
<text x="133.7" y="55.2">12</text>
<text x="58.4" y="64.6">6</text>
<text x="104" y="60.3">AREF</text>
<text x="105.8" y="62.9">14</text>
<text x="105.8" y="65.4">15</text>
<text x="133.7" y="60.3">10</text>
<text x="134.1" y="65.4">8</text>
<text x="134.1" y="62.9">9</text>
<text x="179.3" y="62">1</text>
<text x="179.3" y="64.5">2</text>
<text x="211.1" y="62">1</text>
<text x="211.1" y="64.5">2</text>
<text x="244.1" y="62">1</text>
<text x="244.1" y="64.5">2</text>
<text x="58.4" y="69.7">4</text>
<text x="58.4" y="67.2">5</text>
<text x="105.8" y="67.9">16</text>
<text x="105.8" y="70.5">17</text>
<text x="134.1" y="70.5">6</text>
<text x="134.1" y="67.9">7</text>
<text x="179.3" y="67.1">3</text>
<text x="179.3" y="69.6">4</text>
<text x="211.1" y="67.1">3</text>
<text x="211.1" y="69.6">4</text>
<text x="244.1" y="67.1">3</text>
<text x="244.1" y="69.6">4</text>
<text x="58.4" y="77.3">1</text>
<text x="58.4" y="74.8">2</text>
<text x="58.4" y="72.3">3</text>
<text x="105.8" y="73">18</text>
<text x="105.8" y="75.6">19</text>
<text x="134.1" y="75.6">4</text>
<text x="134.1" y="73">5</text>
<text x="58.4" y="79.9">0</text>
<text x="105.6" y="78.1">A6</text>
<text x="105.6" y="80.6">A7</text>
<text x="105.7" y="83.2">5V</text>
<text x="133.2" y="83.2">GND1</text>
<text x="134.1" y="80.6">2</text>
<text x="134.1" y="78.1">3</text>
<text x="104" y="88.3">GND2</text>
<text x="104.1" y="85.7">RST2</text>
<text x="133.3" y="85.7">RST1</text>
<text x="134.1" y="88.3">0</text>
<text x="241.5" y="88.6">2</text>
<text x="104.5" y="90.8">Raw</text>
<text x="134.1" y="90.8">1</text>
<text x="241.5" y="91.2">3</text>
<text x="241.5" y="93.7">4</text>
<text x="241.5" y="96.3">5</text>
<text x="241.4" y="114.7">2</text>
<text x="241.4" y="117.2">3</text>
<text x="241.4" y="119.8">4</text>
<text x="241.4" y="122.3">5</text>
</g>
<g font-size="1.4" fill="#006464">
<text x="108.8" y="56">D13</text>
<text x="108.8" y="58.5">3.3V</text>
<text x="129.6" y="58.5">D11</text>
<text x="129.6" y="56">D12</text>
<text x="47.7" y="60.3">U1</text>
<text x="54.3" y="65.4">Vin</text>
<text x="71.2" y="64.1">0.10</text>
<text x="108.8" y="63.6">D14/A0</text>
<text x="108.8" y="61.1">AREF</text>
<text x="129.6" y="61.1">D10</text>
<text x="130.4" y="63.6">D9</text>
<text x="169.9" y="64">0.10</text>
<text x="183.1" y="62.7">GND</text>
<text x="183.1" y="65.3">+5V</text>
<text x="201.7" y="64">0.10</text>
<text x="214.9" y="62.7">GND</text>
<text x="214.9" y="65.3">+5V</text>
<text x="234.7" y="64">0.10</text>
<text x="247.9" y="62.7">GND</text>
<text x="247.9" y="65.3">+5V</text>
<text x="53.4" y="67.9">GND</text>
<text x="53.5" y="70.5">SDA</text>
<text x="108.8" y="66.2">D15/A1</text>
<text x="108.8" y="68.7">D16/A2</text>
<text x="108.8" y="71.2">D17/A3</text>
<text x="130.4" y="71.2">D6</text>
<text x="130.4" y="68.7">D7</text>
<text x="130.4" y="66.2">D8</text>
<text x="164.6" y="66" transform="rotate(-90 164.6 66)">+5V</text>
<text x="183.1" y="67.8">SDA</text>
<text x="183.1" y="70.4">SCL</text>
<text x="196.3" y="66" transform="rotate(-90 196.3 66)">+5V</text>
<text x="214.9" y="67.8">SDA</text>
<text x="214.9" y="70.4">SCL</text>
<text x="229.4" y="66" transform="rotate(-90 229.4 66)">+5V</text>
<text x="247.9" y="67.8">SDA</text>
<text x="247.9" y="70.4">SCL</text>
<text x="51.1" y="75.6">Clock_2</text>
<text x="53.7" y="73">SCL</text>
<text x="108.8" y="73.8">A4/SDA</text>
<text x="108.8" y="76.3">A5/SCL</text>
<text x="130.4" y="76.3">D4</text>
<text x="130.4" y="73.8">D5</text>
<text x="51.1" y="80.6">Clock_0</text>
<text x="51.1" y="78.1">Clock_1</text>
<text x="108.8" y="83.9">+5V</text>
<text x="108.8" y="78.9">A6</text>
<text x="108.8" y="81.4">A7</text>
<text x="129.1" y="83.9">GND</text>
<text x="130.4" y="81.4">D2</text>
<text x="130.4" y="78.9">D3</text>
<text x="82.5" y="84.7" transform="rotate(-90 82.5 84.7)">+5V</text>
<text x="89.2" y="89">0.10</text>
<text x="108.8" y="89">GND</text>
<text x="108.8" y="86.5">RST</text>
<text x="128.2" y="89">D0/TX</text>
<text x="129.4" y="86.5">RST</text>
<text x="169.9" y="88.1">0.10</text>
<text x="197.9" y="88.1">0.10</text>
<text x="228.3" y="88.1">0.10</text>
<text x="245.4" y="86.9">GND</text>
<text x="245.4" y="89.4">+5V</text>
<text x="108.8" y="91.6">Raw</text>
<text x="128" y="91.6">D1/RX</text>
<text x="164.6" y="90.2" transform="rotate(-90 164.6 90.2)">+5V</text>
<text x="192.5" y="90.2" transform="rotate(-90 192.5 90.2)">+5V</text>
<text x="223" y="90.2" transform="rotate(-90 223 90.2)">+5V</text>
<text x="245.4" y="91.9">SW</text>
<text x="245.4" y="94.5">A(DT)</text>
<text x="245.4" y="97">B(CLK)</text>
<text x="174" y="106.2">+5V</text>
<text x="199.4" y="106.2">+5V</text>
<text x="245.2" y="112.9">GND</text>
<text x="180.7" y="114.8">0.10</text>
<text x="206.1" y="114.8">0.10</text>
<text x="222.9" y="116.2" transform="rotate(-90 222.9 116.2)">+5V</text>
<text x="228.2" y="114.2">0.10</text>
<text x="245.2" y="115.4">+5V</text>
<text x="245.2" y="118">SW</text>
<text x="245.2" y="120.5">A(DT)</text>
<text x="245.2" y="123.1">B(CLK)</text>
</g>
<g font-size="1.4" fill="#840000">
<text x="118.3" y="57.3">USB-B</text>
<text x="119.1" y="55.4">Mini</text>
<text x="118.1" y="90.3">Header</text>
<text x="118.9" y="92.2">ICSP</text>
<text x="160.4" y="202.3">(C) Todd F. Carney / Creative-Commons license (CC BY-SA 4.0)</text>
</g>
<g font-size="1.4" fill="#0000c2">
<text x="94.9" y="143.6">Bourns</text>
<text x="89" y="145.2">RLB0914-102KL</text>
</g>
<g font-size="1.1" fill="#840000">
<text x="41" y="66.5">SMA Clk 2</text>
<text x="41" y="72.9">SMA Clk 1</text>
<text x="41" y="79.2">SMA Clk 0</text>
</g>
</svg>
